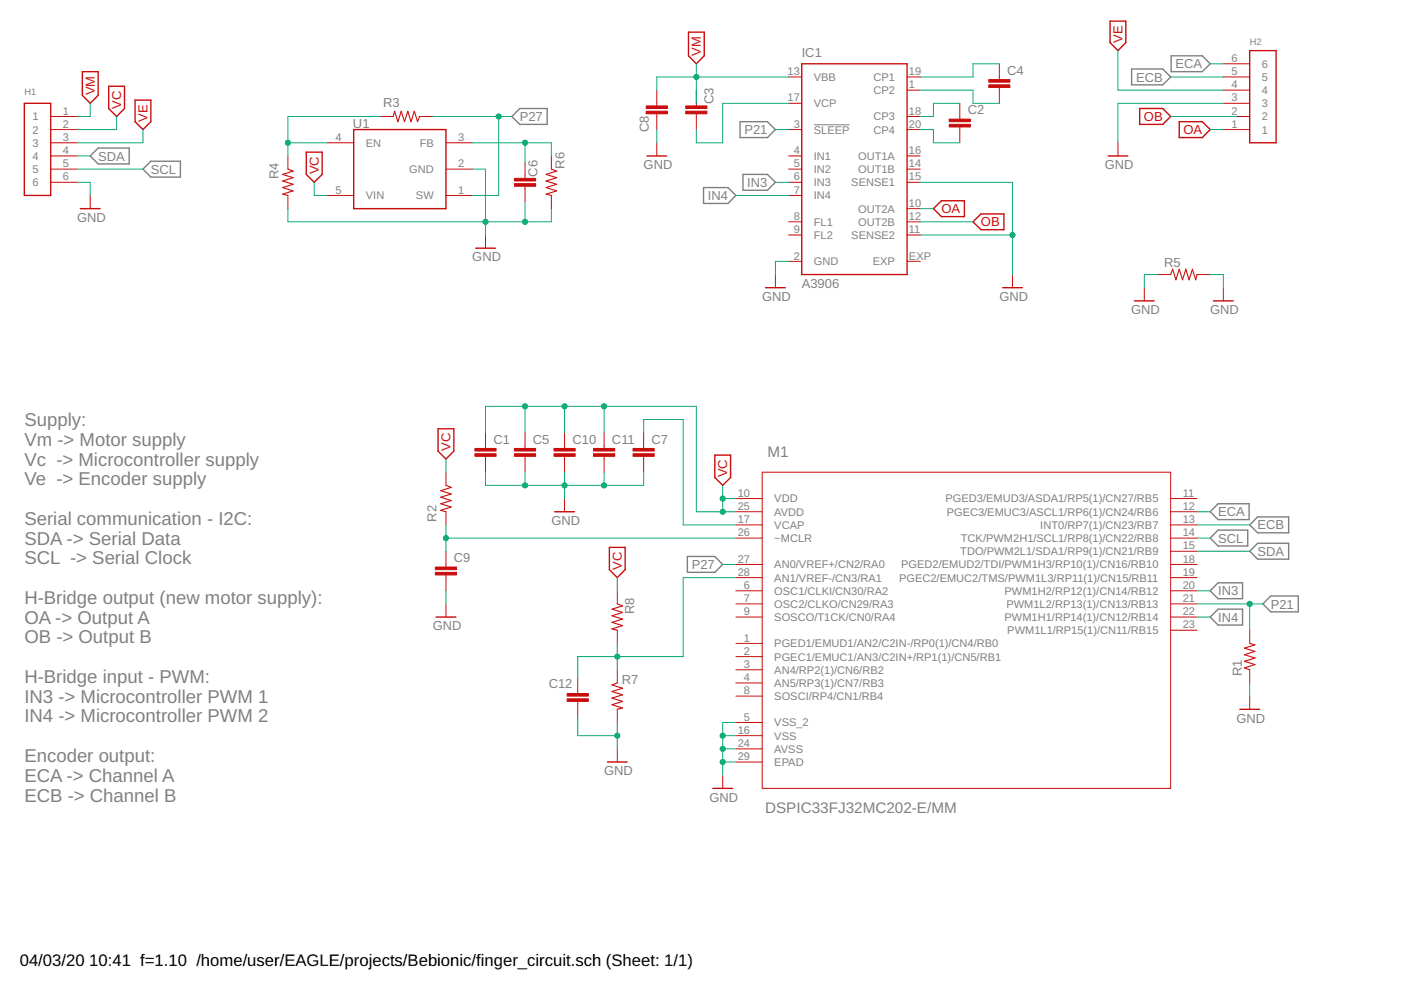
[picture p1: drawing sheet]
<svg xmlns="http://www.w3.org/2000/svg" width="297mm" height="210mm" viewBox="0 0 297 210" stroke-linecap="round" stroke-linejoin="round" font-family="sans-serif">
<path d="M172.6 26.5h7.5" fill="none" stroke="#808080" stroke-width=".21"/>
<g fill="none" stroke="#808080" stroke-width=".3">
<path d="M239.9 14.6h6.6l1.7 1.7-1.7 1.7h-6.6zM248.3 11.8h6.6l1.7 1.7-1.7 1.7h-6.6zM20.8 31.4h6.6v3.4h-6.6l-1.7-1.7zM30.3 35.9l1.7-1.7h6.2v3.3h-6.2zM110.2 23h5.8v3.4h-5.8l-1.7-1.7zM149.2 39.8h5.1l1.7 1.6-1.7 1.7h-5.1zM156.9 25.8h5.8l1.7 1.7-1.7 1.7h-5.8zM157.5 37h5.2l1.7 1.7-1.7 1.6h-5.2zM145.7 118h5.9l1.6 1.7-1.6 1.6h-5.9zM258.3 112.4h6.2v3.4h-6.2l-1.7-1.7zM258.3 106.8h6.5v3.4h-6.5l-1.7-1.7zM266.6 115.2h6.6v3.4h-6.6l-1.6-1.7z"/>
<path d="M266.6 109.6h6.6v3.4h-6.6l-1.6-1.7zM258.3 123.6h5.1v3.3h-5.1l-1.7-1.6zM258.3 129.2h5.1v3.3h-5.1l-1.7-1.7zM267.8 128l1.6-1.6h5.9v3.3h-5.9z"/>
</g>
<g fill="none" stroke="#c90d0c" stroke-width=".21">
<path d="M139.3 19.1v3.4M147.6 19.1v3.4M167.2 16.3h2.8M192.3 16.3h2.8M192.3 19.1h2.8M211.9 13.5v3.4M211.9 18.5v3.4M259.4 16.3h5.6M259.4 19.1h5.6M259.4 13.5h5.6M10.8 33.1h5.5M10.8 35.9h5.5"/>
<path d="M10.8 38.7h5.5M10.8 27.5h5.5M10.8 24.7h5.5M10.8 30.3h5.5M61 33.1v2.8M69.4 30.3h5.6M80.6 24.7h2.8M89 24.7h2.8M94.6 35.9h5.5M94.6 30.3h5.5M111.3 34.5v3.3M111.3 39.5v3.3"/>
<path d="M116.9 33.1v2.8M139.3 24.1v3.4M139.3 30.3v2.8M147.6 24.1v3.4M167.2 33.1h2.8M167.2 35.9h2.8M167.2 38.7h2.8M167.2 27.5h2.8M167.2 21.9h2.8M192.3 33.1h2.8M192.3 35.9h2.8M192.3 38.7h2.8"/>
<path d="M192.3 27.5h2.8M192.3 24.7h2.8M203.5 21.9v3.4M203.5 26.9v3.4M237 30.3v2.8M259.4 27.5h5.6M259.4 21.9h5.6M259.4 24.7h5.6M19.1 41.4v2.8M61 41.4v2.8M69.4 41.4h5.6M94.6 41.4h5.5"/>
<path d="M102.9 49.8v2.8M116.9 41.4v2.8M164.4 58.2v2.8M167.2 41.4h2.8M167.2 47h2.8M167.2 55.4h2.8M167.2 49.8h2.8M192.3 44.2h2.8M192.3 47h2.8M192.3 55.4h2.8M192.3 49.8h2.8M214.7 58.2v2.8"/>
<path d="M245.4 58.2h2.8M253.8 58.2h2.8M242.6 61v2.8M259.4 61v2.8M102.9 91.7v3.4M102.9 96.8v3.3M111.3 91.7v3.4M111.3 96.8v3.3M119.7 91.7v3.4M119.7 96.8v3.3M128.1 91.7v3.4M128.1 96.8v3.3"/>
<path d="M136.5 91.7v3.4M136.5 96.8v3.3M94.6 100.1v2.8M94.6 108.5v2.8M94.6 116.9v3.3M119.7 105.7v2.8M156 105.7h5.6M156 108.5h5.6M156 111.3h5.6M156 114.1h5.6M156 119.7h5.6M161.6 100.1h86.6v67.1h-86.6z"/>
<path d="M248.2 105.7h5.6M248.2 108.5h5.6M248.2 111.3h5.6M248.2 114.1h5.6M248.2 119.7h5.6M248.2 116.9h5.6M94.6 121.9v3.4M94.6 128v2.8M130.9 125.3v2.7M130.9 133.6v2.8M156 122.5h5.6M156 125.3h5.6"/>
<path d="M156 128h5.6M156 130.8h5.6M156 136.4h5.6M156 139.2h5.6M248.2 122.5h5.6M248.2 125.3h5.6M248.2 128h5.6M248.2 130.8h5.6M248.2 133.6h5.6M265 133.6v2.8M122.5 143.7v3.3M122.5 148.7v3.4"/>
<path d="M130.9 142v2.8M130.9 150.4v2.8M130.9 158.8v2.8M156 142h5.6M156 144.8h5.6M156 147.6h5.6M156 153.2h5.6M156 156h5.6M156 158.8h5.6M265 142v2.8M265 147.6v2.8M153.2 164.4v2.8"/>
<path d="M156 161.6h5.6"/>
</g>
<g fill="none" stroke="#c90d0c" stroke-width=".3">
<path d="M17.5 15.2h3.3v5l-1.7 1.7-1.6-1.7zM23.1 18.3h3.3v4.7l-1.7 1.7-1.6-1.7zM146 6.8h3.3v5l-1.7 1.7-1.6-1.7zM170 13.5h22.3v44.7h-22.3zM235.4 4.5h3.3v4.5l-1.7 1.7-1.6-1.7zM265 10.7h5.6v19.6h-5.6zM5.2 21.9h5.6v19.5h-5.6zM28.6 21.2h3.4v4.6l-1.7 1.7-1.7-1.7zM64.9 32.3h3.4v4.7l-1.7 1.7-1.7-1.7zM75 27.5h19.6v16.7h-19.6zM137.2 33.1h4.2M234.9 33.1h4.2"/>
<path d="M241.6 23h4.9l1.7 1.7-1.7 1.7h-4.9zM250 25.8h4.9l1.7 1.7-1.7 1.7h-4.9zM17 44.2h4.2M100.8 52.6h4.2M197.9 44.2l1.7-1.6h4.9v3.3h-4.9zM206.3 47l1.7-1.6h4.9v3.3h-4.9zM162.3 61h4.2M212.6 61h4.2M240.5 63.8h4.2M257.3 63.8h4.2M92.9 90.9h3.3v4.8l-1.6 1.6-1.7-1.6zM151.6 96.5h3.3v4.7l-1.7 1.7-1.6-1.7z"/>
<path d="M117.6 108.5h4.2M129.2 116.1h3.3v4.7l-1.6 1.7-1.7-1.7zM92.5 130.8h4.1M262.9 150.4h4.2M128.8 161.6h4.2M151.1 167.2h4.2"/>
</g>
<path d="M61 35.9l1.1 .4-2.2 .7 2.2 .7-2.2 .7 2.2 .7-2.2 .7 2.2 .7-2.2 .7 1.1 .2M83.4 24.7l.3-1.1 .7 2.2 .7-2.2 .7 2.2 .7-2.2 .6 2.2 .7-2.2 .7 2.2 .5-1.1M116.9 35.9l1.1 .4-2.2 .7 2.2 .7-2.2 .7 2.2 .7-2.2 .7 2.2 .7-2.2 .7 1.1 .2M248.2 58.2l.4-1.1 .7 2.2 .7-2.2 .7 2.2 .7-2.2 .7 2.2 .7-2.2 .7 2.2 .3-1.1M94.6 102.9l1.1 .4-2.3 .7 2.3 .7-2.3 .7 2.3 .7-2.3 .7 2.3 .7-2.3 .7 1.2 .3M130.9 128l1.1 .5-2.2 .7 2.2 .7-2.2 .7 2.2 .7-2.2 .7 2.2 .7-2.2 .6 1.1 .3M265 136.4l1.1 .3-2.3 .7 2.3 .7-2.3 .7 2.3 .7-2.3 .7 2.3 .7-2.3 .7 1.2 .4M130.9 144.8l-1.1 .4 2.2 .7-2.2 .7 2.2 .7-2.2 .7 2.2 .7-2.2 .7 2.2 .7-1.1 .3" fill="none" stroke="#c90d0c" stroke-width=".23"/>
<g fill="#c90d0c" stroke="#c90d0c" stroke-width=".21">
<path d="M109.1 38.9h4.5v.6h-4.5z"/>
<path d="M109.1 37.8h4.5v.6h-4.5z"/>
<path d="M100.7 96.2h4.5v.6h-4.5z"/>
<path d="M100.7 95.1h4.5v.5h-4.5z"/>
<path d="M109.1 96.2h4.5v.6h-4.5z"/>
<path d="M109.1 95.1h4.5v.5h-4.5z"/>
<path d="M117.5 96.2h4.4v.6h-4.4z"/>
<path d="M117.5 95.1h4.4v.5h-4.4z"/>
<path d="M125.8 96.2h4.5v.6h-4.5z"/>
<path d="M125.8 95.1h4.5v.5h-4.5z"/>
<path d="M137 22.5h4.5v.5h-4.5z"/>
<path d="M137 23.6h4.5v.5h-4.5z"/>
<path d="M120.2 148.2h4.5v.5h-4.5z"/>
<path d="M120.2 147h4.5v.6h-4.5z"/>
<path d="M209.6 18h4.5v.5h-4.5z"/>
<path d="M209.6 16.9h4.5v.5h-4.5z"/>
<path d="M201.3 26.4h4.4v.5h-4.4z"/>
<path d="M201.3 25.3h4.4v.5h-4.4z"/>
<path d="M145.4 23.6h4.5v.5h-4.5z"/>
<path d="M145.4 22.5h4.5v.5h-4.5z"/>
<path d="M134.2 96.2h4.5v.6h-4.5z"/>
<path d="M134.2 95.1h4.5v.5h-4.5z"/>
<path d="M92.3 121.3h4.5v.6h-4.5z"/>
<path d="M92.3 120.2h4.5v.6h-4.5z"/>
</g>
<g fill="none" stroke="#0dab76" stroke-width=".21">
<path d="M147.6 13.5v8.4M167.2 16.3h-27.9v2.8M195.1 19.1h11.2v2.8h5.6M211.9 13.5h-5.6v2.8h-11.2M237 10.7v8.4h22.4M248.2 16.3h11.2M256.6 13.5h2.8M16.3 38.7h2.8v2.7M16.3 35.9h14M16.3 33.1h2.8M19.1 21.9v2.8h-2.8M24.7 24.7v2.8h-8.4"/>
<path d="M30.3 27.5v2.8h-14M61 30.3h8.4M66.6 38.7v2.7h2.8M80.6 24.7h-19.6v8.4M91.8 24.7h16.7M100.1 35.9h2.8v13.9M100.1 30.3h16.8v2.8M105.7 24.7v16.7h-5.6M111.3 30.3v4.2M139.3 27.5v2.8M164.4 38.7h2.8M164.4 27.5h2.8"/>
<path d="M167.2 21.9h-14v8.4h-5.6v-2.8M195.1 38.7h19.6v19.5M195.1 27.5h2.8v2.8h5.6M203.5 21.9h-5.6v2.8h-2.8M248.2 24.7h14M256.6 27.5h2.8M259.4 21.9h-22.4v8.4M61 44.2v2.8h55.9v-2.8M111.3 42.8v4.2M156 41.4h11.2M167.2 55.4h-2.8v2.8M195.1 47h11.2"/>
<path d="M195.1 49.8h19.6M195.1 44.2h2.8M245.4 58.2h-2.8v2.8M256.6 58.2h2.8v2.8M94.6 97.3v2.8M102.9 91.7v-5.6h44.7v22.4h8.4M111.3 86.1v5.6M119.7 86.1v5.6M128.1 86.1v5.6M136.5 91.7v-2.8h8.3v22.4h11.2M94.6 111.3v5.6M94.6 114.1h61.4"/>
<path d="M102.9 100.1v2.8h33.6v-2.8M111.3 100.1v2.8M119.7 100.1v5.6M128.1 100.1v2.8M153.2 102.9v5.6M153.2 119.7h2.8M153.2 105.7h2.8M253.8 116.9h11.2M253.8 114.1h2.8M253.8 108.5h2.8M253.8 111.3h11.2M94.6 125.3v2.7"/>
<path d="M130.9 122.5v2.8M130.9 136.4v5.6M156 122.5h-11.2v16.7h-22.3v4.5M253.8 125.3h2.8M253.8 130.8h2.8M253.8 128h14M265 128v5.6M122.5 152.1v3.9h8.4M130.9 153.2v5.6M153.2 156h2.8M153.2 158.8h2.8M156 153.2h-2.8v11.2"/>
<path d="M265 144.8v2.8M153.2 161.6h2.8"/>
</g>
<g fill="#0dab76" stroke="#0dab76" stroke-width=".21">
<circle cx="153.2" cy="156" r=".55"/>
<circle cx="153.2" cy="158.8" r=".55"/>
<circle cx="153.2" cy="161.6" r=".55"/>
<circle cx="102.9" cy="47" r=".55"/>
<circle cx="111.3" cy="47" r=".55"/>
<circle cx="119.7" cy="102.9" r=".55"/>
<circle cx="111.3" cy="102.9" r=".55"/>
<circle cx="128.1" cy="102.9" r=".55"/>
<circle cx="214.7" cy="49.8" r=".55"/>
<circle cx="130.9" cy="156" r=".55"/>
<circle cx="61" cy="30.3" r=".55"/>
<circle cx="105.7" cy="24.7" r=".55"/>
<circle cx="111.3" cy="30.3" r=".55"/>
<circle cx="147.6" cy="16.3" r=".55"/>
<circle cx="153.2" cy="108.5" r=".55"/>
<circle cx="119.7" cy="86.1" r=".55"/>
<circle cx="111.3" cy="86.1" r=".55"/>
<circle cx="128.1" cy="86.1" r=".55"/>
<circle cx="153.2" cy="105.7" r=".55"/>
<circle cx="94.6" cy="114.1" r=".55"/>
<circle cx="265" cy="128" r=".55"/>
<circle cx="130.9" cy="139.2" r=".55"/>
</g>
<g font-size="3.9" fill="#808080">
<text x="5.2" y="90.3">Supply:</text>
<text x="5.2" y="94.5">Vm -&gt; Motor supply</text>
<text x="5.2" y="98.7">Vc -&gt; Microcontroller supply</text>
<text x="5.2" y="102.9">Ve -&gt; Encoder supply</text>
<text x="5.2" y="111.3">Serial communication - I2C:</text>
<text x="5.2" y="115.5">SDA -&gt; Serial Data</text>
<text x="5.2" y="119.7">SCL -&gt; Serial Clock</text>
<text x="5.2" y="128">H-Bridge output (new motor supply):</text>
<text x="5.2" y="132.2">OA -&gt; Output A</text>
<text x="5.2" y="136.4">OB -&gt; Output B</text>
<text x="5.2" y="144.8">H-Bridge input - PWM:</text>
<text x="5.2" y="149">IN3 -&gt; Microcontroller PWM 1</text>
<text x="5.2" y="153.2">IN4 -&gt; Microcontroller PWM 2</text>
<text x="5.2" y="161.6">Encoder output:</text>
<text x="5.2" y="165.8">ECA -&gt; Channel A</text>
<text x="5.2" y="169.9">ECB -&gt; Channel B</text>
</g>
<g font-size="3.5">
<text x="4.2" y="204.7">04/03/20</text>
<text x="18.9" y="204.7">10:41 f=1.10 /home/user/EAGLE/projects/Bebionic/finger_circuit.sch (Sheet: 1/1)</text>
</g>
<g font-size="3.2" fill="#808080">
<text x="162.7" y="96.9">M1</text>
<text x="162.2" y="172.4">DSPIC33FJ32MC202-E/MM</text>
</g>
<g font-size="2.8" fill="#c90d0c">
<text x="148.6" y="11.8" transform="rotate(-90 148.6 11.8)">VM</text>
<text x="238" y="9" transform="rotate(-90 238 9)">VE</text>
<text x="20.1" y="20.2" transform="rotate(-90 20.1 20.2)">VM</text>
<text x="25.7" y="23" transform="rotate(-90 25.7 23)">VC</text>
<text x="31.3" y="25.8" transform="rotate(-90 31.3 25.8)">VE</text>
<text x="242.5" y="25.7">OB</text>
<text x="250.9" y="28.5">OA</text>
<text x="67.6" y="37" transform="rotate(-90 67.6 37)">VC</text>
<text x="199.6" y="45.2">OA</text>
<text x="208" y="48">OB</text>
<text x="95.5" y="95.6" transform="rotate(-90 95.5 95.6)">VC</text>
<text x="154.2" y="101.2" transform="rotate(-90 154.2 101.2)">VC</text>
<text x="131.9" y="120.8" transform="rotate(-90 131.9 120.8)">VC</text>
</g>
<g font-size="2.8" fill="#808080">
<text x="170" y="12.1">IC1</text>
<text x="213.6" y="15.9">C4</text>
<text x="240.9" y="17.3">ECB</text>
<text x="249.3" y="14.5">ECA</text>
<text x="81.3" y="22.7">R3</text>
<text x="151.3" y="22" transform="rotate(-90 151.3 22)">C3</text>
<text x="74.8" y="27.2">U1</text>
<text x="110.2" y="25.7">P27</text>
<text x="137.6" y="28.1" transform="rotate(-90 137.6 28.1)">C8</text>
<text x="157.8" y="28.5">P21</text>
<text x="205.2" y="24.3">C2</text>
<text x="20.8" y="34">SDA</text>
<text x="119.7" y="35.7" transform="rotate(-90 119.7 35.7)">R6</text>
<text x="136.5" y="35.9">GND</text>
<text x="234.2" y="35.9">GND</text>
<text x="32" y="36.8">SCL</text>
<text x="59" y="38" transform="rotate(-90 59 38)">R4</text>
<text x="114" y="37.4" transform="rotate(-90 114 37.4)">C6</text>
<text x="158.4" y="39.6">IN3</text>
<text x="16.3" y="47">GND</text>
<text x="150.1" y="42.4">IN4</text>
<text x="100.1" y="55.4">GND</text>
<text x="246.8" y="56.6">R5</text>
<text x="161.6" y="63.8">GND</text>
<text x="170" y="61">A3906</text>
<text x="211.9" y="63.8">GND</text>
<text x="239.8" y="66.6">GND</text>
<text x="256.6" y="66.6">GND</text>
<text x="104.6" y="94.1">C1</text>
<text x="113" y="94.1">C5</text>
<text x="121.4" y="94.1">C10</text>
<text x="129.8" y="94.1">C11</text>
<text x="138.1" y="94.1">C7</text>
<text x="92.6" y="110.6" transform="rotate(-90 92.6 110.6)">R2</text>
<text x="116.9" y="111.3">GND</text>
<text x="258.3" y="109.5">ECA</text>
<text x="266.6" y="112.3">ECB</text>
<text x="96.2" y="119.2">C9</text>
<text x="258.3" y="115.1">SCL</text>
<text x="266.6" y="117.9">SDA</text>
<text x="146.7" y="120.6">P27</text>
<text x="134.5" y="130.2" transform="rotate(-90 134.5 130.2)">R8</text>
<text x="258.3" y="126.2">IN3</text>
<text x="258.3" y="131.8">IN4</text>
<text x="269.4" y="129">P21</text>
<text x="91.8" y="133.6">GND</text>
<text x="263.3" y="143.4" transform="rotate(-90 263.3 143.4)">R1</text>
<text x="116.3" y="145.8">C12</text>
<text x="131.9" y="145.1">R7</text>
<text x="262.2" y="153.2">GND</text>
<text x="128.1" y="164.4">GND</text>
<text x="150.4" y="169.9">GND</text>
</g>
<g font-size="2.3" fill="#808080">
<text x="167" y="15.9">13</text>
<text x="172.6" y="17.1">VBB</text>
<text x="185.2" y="17.1">CP1</text>
<text x="192.7" y="15.9">19</text>
<text x="261.1" y="15.9">5</text>
<text x="261.1" y="13.1">6</text>
<text x="267.5" y="17.1">5</text>
<text x="267.5" y="14.4">6</text>
<text x="167" y="21.5">17</text>
<text x="172.6" y="22.7">VCP</text>
<text x="185.2" y="19.9">CP2</text>
<text x="192.7" y="18.7">1</text>
<text x="261.1" y="21.5">3</text>
<text x="261.1" y="18.7">4</text>
<text x="267.5" y="22.7">3</text>
<text x="267.5" y="19.9">4</text>
<text x="6.9" y="25.5">1</text>
<text x="6.9" y="28.3">2</text>
<text x="13.3" y="24.3">1</text>
<text x="13.3" y="27.1">2</text>
<text x="13.3" y="29.9">3</text>
<text x="71.1" y="29.9">4</text>
<text x="97.1" y="29.9">3</text>
<text x="168.3" y="27.1">3</text>
<text x="172.6" y="28.3">SLEEP</text>
<text x="185.2" y="25.5">CP3</text>
<text x="185.2" y="28.3">CP4</text>
<text x="192.7" y="24.3">18</text>
<text x="192.7" y="27.1">20</text>
<text x="261.1" y="27.1">1</text>
<text x="261.1" y="24.3">2</text>
<text x="267.5" y="28.3">1</text>
<text x="267.5" y="25.5">2</text>
<text x="6.9" y="31.1">3</text>
<text x="6.9" y="33.9">4</text>
<text x="13.3" y="32.7">4</text>
<text x="13.3" y="35.5">5</text>
<text x="77.6" y="31.1">EN</text>
<text x="89" y="31.1">FB</text>
<text x="97.1" y="35.5">2</text>
<text x="168.3" y="32.7">4</text>
<text x="168.3" y="35.5">5</text>
<text x="172.6" y="33.9">IN1</text>
<text x="181.9" y="33.9">OUT1A</text>
<text x="192.7" y="32.7">16</text>
<text x="192.7" y="35.5">14</text>
<text x="6.9" y="36.7">5</text>
<text x="6.9" y="39.5">6</text>
<text x="13.3" y="38.3">6</text>
<text x="71.1" y="41.1">5</text>
<text x="86.8" y="36.7">GND</text>
<text x="97.1" y="41.1">1</text>
<text x="168.3" y="38.3">6</text>
<text x="168.3" y="41.1">7</text>
<text x="172.6" y="36.7">IN2</text>
<text x="172.6" y="39.5">IN3</text>
<text x="180.5" y="39.5">SENSE1</text>
<text x="181.9" y="36.7">OUT1B</text>
<text x="192.7" y="38.3">15</text>
<text x="77.6" y="42.3">VIN</text>
<text x="88.2" y="42.3">SW</text>
<text x="168.3" y="46.6">8</text>
<text x="172.6" y="42.3">IN4</text>
<text x="172.6" y="47.9">FL1</text>
<text x="181.9" y="45.1">OUT2A</text>
<text x="181.9" y="47.9">OUT2B</text>
<text x="192.7" y="43.9">10</text>
<text x="192.7" y="46.6">12</text>
<text x="168.3" y="49.4">9</text>
<text x="172.6" y="50.7">FL2</text>
<text x="180.5" y="50.7">SENSE2</text>
<text x="192.7" y="49.4">11</text>
<text x="168.3" y="55">2</text>
<text x="172.6" y="56.3">GND</text>
<text x="185.1" y="56.3">EXP</text>
<text x="192.7" y="55">EXP</text>
<text x="156.4" y="105.3">10</text>
<text x="164.2" y="106.5">VDD</text>
<text x="200.5" y="106.5">PGED3/EMUD3/ASDA1/RP5(1)/CN27/RB5</text>
<text x="250.8" y="105.3">11</text>
<text x="156.4" y="108.1">25</text>
<text x="156.4" y="110.9">17</text>
<text x="156.4" y="113.7">26</text>
<text x="164.2" y="109.3">AVDD</text>
<text x="164.2" y="112.1">VCAP</text>
<text x="200.7" y="109.3">PGEC3/EMUC3/ASCL1/RP6(1)/CN24/RB6</text>
<text x="220.6" y="112.1">INT0/RP7(1)/CN23/RB7</text>
<text x="250.8" y="108.1">12</text>
<text x="250.8" y="110.9">13</text>
<text x="250.8" y="113.7">14</text>
<text x="156.4" y="119.3">27</text>
<text x="164.2" y="114.9">~MCLR</text>
<text x="203.6" y="117.7">TDO/PWM2L1/SDA1/RP9(1)/CN21/RB9</text>
<text x="203.7" y="114.9">TCK/PWM2H1/SCL1/RP8(1)/CN22/RB8</text>
<text x="250.8" y="116.5">15</text>
<text x="250.8" y="119.3">18</text>
<text x="156.4" y="122.1">28</text>
<text x="157.7" y="124.9">6</text>
<text x="164.2" y="120.5">AN0/VREF+/CN2/RA0</text>
<text x="164.2" y="123.3">AN1/VREF-/CN3/RA1</text>
<text x="190.6" y="123.3">PGEC2/EMUC2/TMS/PWM1L3/RP11(1)/CN15/RB11</text>
<text x="191.1" y="120.5">PGED2/EMUD2/TDI/PWM1H3/RP10(1)/CN16/RB10</text>
<text x="250.8" y="122.1">19</text>
<text x="250.8" y="124.9">20</text>
<text x="157.7" y="127.7">7</text>
<text x="157.7" y="130.4">9</text>
<text x="164.2" y="126.1">OSC1/CLKI/CN30/RA2</text>
<text x="164.2" y="128.9">OSC2/CLKO/CN29/RA3</text>
<text x="164.2" y="131.7">SOSCO/T1CK/CN0/RA4</text>
<text x="213" y="126.1">PWM1H2/RP12(1)/CN14/RB12</text>
<text x="213" y="131.7">PWM1H1/RP14(1)/CN12/RB14</text>
<text x="213.4" y="128.9">PWM1L2/RP13(1)/CN13/RB13</text>
<text x="250.8" y="127.7">21</text>
<text x="250.8" y="130.4">22</text>
<text x="157.7" y="136">1</text>
<text x="164.2" y="137.3">PGED1/EMUD1/AN2/C2IN-/RP0(1)/CN4/RB0</text>
<text x="213.6" y="134.5">PWM1L1/RP15(1)/CN11/RB15</text>
<text x="250.8" y="133.2">23</text>
<text x="157.7" y="138.8">2</text>
<text x="157.7" y="141.6">3</text>
<text x="164.2" y="140.1">PGEC1/EMUC1/AN3/C2IN+/RP1(1)/CN5/RB1</text>
<text x="164.2" y="142.9">AN4/RP2(1)/CN6/RB2</text>
<text x="157.7" y="144.4">4</text>
<text x="157.7" y="147.2">8</text>
<text x="164.2" y="145.6">AN5/RP3(1)/CN7/RB3</text>
<text x="164.2" y="148.4">SOSCI/RP4/CN1/RB4</text>
<text x="156.4" y="155.6">16</text>
<text x="157.7" y="152.8">5</text>
<text x="164.2" y="154">VSS_2</text>
<text x="156.4" y="158.4">24</text>
<text x="156.4" y="161.2">29</text>
<text x="164.2" y="156.8">VSS</text>
<text x="164.2" y="159.6">AVSS</text>
<text x="164.2" y="162.4">EPAD</text>
</g>
<g font-size="2" fill="#808080">
<text x="265" y="9.6">H2</text>
<text x="5.2" y="20.2">H1</text>
</g>
</svg>
